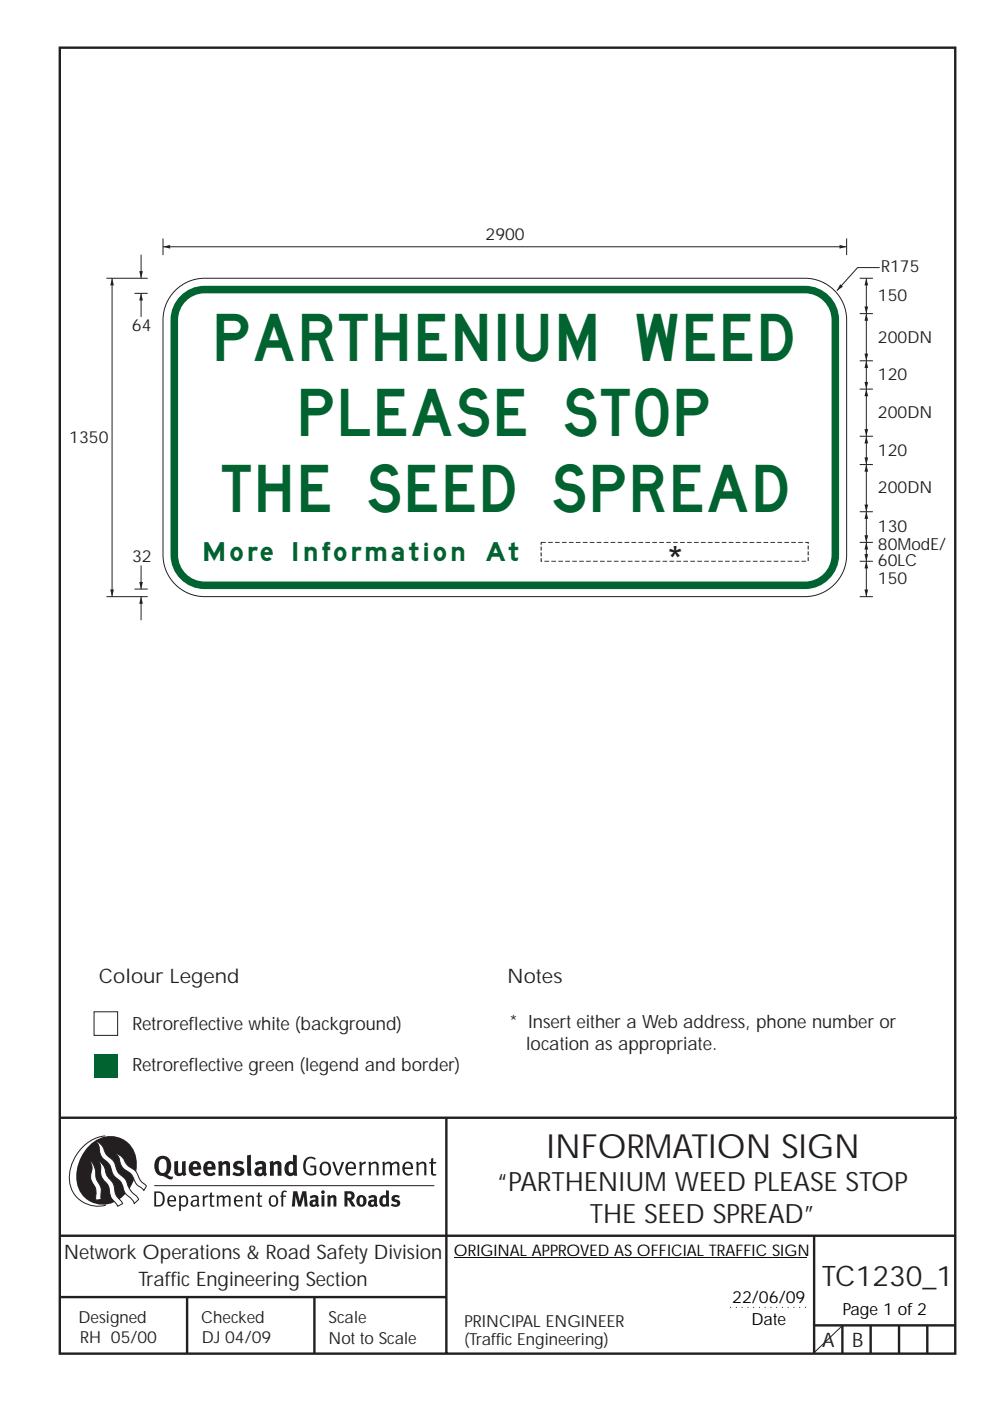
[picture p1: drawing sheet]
<svg xmlns="http://www.w3.org/2000/svg" width="210mm" height="297mm" viewBox="0 0 210 297" stroke-linecap="round" stroke-linejoin="round" font-family="sans-serif">
<g fill="none" stroke="#231f20" stroke-width=".51">
<path d="M12.7 10.1h189.9v276.9h-189.9zM12.7 237h190.3M94.7 236.9v50.1M12.7 262h190M12.7 275h82M39.7 275v12M66.7 275v12M172.7 262v25M172.7 281h30M178.7 281v6M184.7 281v6M190.7 281v6"/>
<path d="M196.7 281v6"/>
</g>
<path d="M96.3 266.6h74.7" fill="none" stroke="#000" stroke-width=".21"/>
<path d="M154.9 277.2h16.6" fill="none" stroke="#231f20" stroke-width=".21" stroke-dasharray=".2 1" stroke-linecap="butt"/>
<path d="M20 223.5h5v5h-5z" fill="#006330"/>
<path d="M20 214.5h5v5h-5z" fill="#fff"/>
<path d="M20 214.5h5v5h-5z" fill="none" stroke="#231f20" stroke-width=".21"/>
<g fill="#231f20">
<path d="M64.9 245.6a1.61 1.61 0 0 1 2.1 0l-.2 .3a1.17 1.17 0 0 0-1.4-.2 1.17 1.17 0 0 0-.6 1.3 1.42 1.42 0 0 0 1.2 1.9l.7-.2v-1.2h-.8l-.1-.4h1.3v1.8a1.82 1.82 0 0 1-2.2 0 1.82 1.82 0 0 1-.6-2.1l.2-.7z" fill-rule="evenodd"/>
<path d="M68.2 246.5a1.77 1.77 0 0 0 .4 2.7 1.39 1.39 0 0 0 1.4-.5 1.39 1.39 0 0 0 .2-1.5 1.19 1.19 0 0 0-2-.7zM68.5 246.8a.83 .83 0 0 1 1 .1 .83 .83 0 0 1 .2 .9 .75 .75 0 0 1-.6 1.1 .75 .75 0 0 1-.8-.8v-1z" fill-rule="evenodd"/>
<path d="M70.5 246.4l.4-.1 .8 2.4 .8-2.3h.5l-1.1 2.8h-.4z" fill-rule="evenodd"/>
<path d="M73.6 246.7a1.74 1.74 0 0 0 .5 2.5h.9l.5-.3-.2-.3a.89 .89 0 0 1-1.1 .2 .89 .89 0 0 1-.4-1h1.7a1.15 1.15 0 0 0-.5-1.3 1.15 1.15 0 0 0-1.4 .2zM73.9 246.8a.67 .67 0 0 1 .9-.1 .67 .67 0 0 1 .3 .8h-1.3z" fill-rule="evenodd"/>
<path d="M76.2 246.4l.4-.1 .1 .4 .5-.4h.4l-.1 .5a.61 .61 0 0 0-.8 .6v1.8h-.4z" fill-rule="evenodd"/>
<path d="M78.1 246.4l.4-.1 .2 .4a.89 .89 0 0 1 .9-.4 .89 .89 0 0 1 .7 .7v2.2h-.4v-2.2l-.1-.2-.4-.1-.7 .4v2.1h-.5z" fill-rule="evenodd"/>
<path d="M81.1 246.4l.4-.1 .1 .4a.83 .83 0 0 1 .8-.4 .83 .83 0 0 1 .7 .5 .86 .86 0 0 1 .9-.5 .86 .86 0 0 1 .7 .7v2.2h-.4l-.1-2.3a.5 .5 0 0 0-.8 0l-.3 .2v2.1h-.4v-2.2l-.4-.3-.7 .4v2.1h-.4z" fill-rule="evenodd"/>
<path d="M85.7 246.7a1.74 1.74 0 0 0 .5 2.5h.9l.4-.3-.1-.3a.89 .89 0 0 1-1.1 .2 .89 .89 0 0 1-.5-1h1.8a1.15 1.15 0 0 0-.5-1.3 1.15 1.15 0 0 0-1.4 .2zM86 246.8a.67 .67 0 0 1 .9-.1 .67 .67 0 0 1 .3 .8h-1.4z" fill-rule="evenodd"/>
<path d="M88.2 246.4l.5-.1 .1 .4a.89 .89 0 0 1 .9-.4 .89 .89 0 0 1 .7 .7v2.2h-.4v-2.2l-.1-.2-.3-.1-.8 .4v2.1h-.4z" fill-rule="evenodd"/>
<path d="M91.4 245.6l.5-.1v.9h.7l-.2 .3h-.6l.1 2.1 .1 .1h.5l.1 .3a.71 .71 0 0 1-1.2-.6v-1.9h-.3v-.3h.3z" fill-rule="evenodd"/>
<path d="M37 246.3l.8-.2v2a.46 .46 0 0 0 .2 .6 .46 .46 0 0 0 .6-.2v-2.2l.8-.2v2.4l.2 .5-.6 .4-.2-.3a1.03 1.03 0 0 1-1.2 .2 1.03 1.03 0 0 1-.6-1.1z" fill-rule="evenodd"/>
<path d="M40.4 246.6a1.64 1.64 0 0 0 0 2.2 1.64 1.64 0 0 0 2.3 .1l-.4-.4a.78 .78 0 0 1-.9 .3 .78 .78 0 0 1-.5-.8h1.8a1.37 1.37 0 0 0-.6-1.6 1.37 1.37 0 0 0-1.7 .2zM41 246.9a.48 .48 0 0 1 .7-.1 .48 .48 0 0 1 .1 .6h-.9z" fill-rule="evenodd"/>
<path d="M43.5 246.6a1.65 1.65 0 0 0-.2 1.9 1.65 1.65 0 0 0 1.9 .8l.5-.4-.3-.4a.78 .78 0 0 1-.9 .3 .78 .78 0 0 1-.5-.8h1.7a1.37 1.37 0 0 0-.5-1.6 1.37 1.37 0 0 0-1.7 .2zM44.1 246.9a.48 .48 0 0 1 .6-.1 .48 .48 0 0 1 .2 .6h-.9z" fill-rule="evenodd"/>
<path d="M46.2 246.3l.8-.2 .1 .4a.95 .95 0 0 1 1-.3 .95 .95 0 0 1 .7 .8v2.3h-.8v-2.3l-.3-.2-.5 .3v2.2h-.8z" fill-rule="evenodd"/>
<path d="M49.6 246.5a1.73 1.73 0 0 1 2.1-.1l-.2 .6-.6-.3a.42 .42 0 0 0-.6 .3l.2 .3a1.23 1.23 0 0 1 1.4 1 1.47 1.47 0 0 1-2.3 .9l-.3-.2 .3-.6 .7 .3a.47 .47 0 0 0 .7-.3 .87 .87 0 0 0-1-.5l-.4-.2-.1-.4z" fill-rule="evenodd"/>
<path d="M54 246.6l.4 .5 .3-.1a.62 .62 0 0 1 .9 0v.4a1.21 1.21 0 0 0-1.3 .3 1.21 1.21 0 0 0-.2 1.3 1.19 1.19 0 0 0 1.7 .1l.5 .3 .4-.5-.3-.3v-1.4a.96 .96 0 0 0-1.3-1zM55 248l.6-.1v.7a.43 .43 0 0 1-.7 .1 .43 .43 0 0 1 .1-.7z" fill-rule="evenodd"/>
<path d="M57.2 246.3l.7-.2 .1 .4a.95 .95 0 0 1 1-.3 .95 .95 0 0 1 .7 .8v2.3h-.8v-2.3l-.3-.2-.5 .3v2.2h-.8z" fill-rule="evenodd"/>
<path d="M62.1 244.8l.1 1.5a1.29 1.29 0 0 0-1.4 .2 1.29 1.29 0 0 0-.5 1.3 1.24 1.24 0 0 0 .5 1.3 1.24 1.24 0 0 0 1.5 0v.2h.8l-.1-4.3zM61.5 246.9l.4-.1 .3 .2v1.5l-.3 .1a.48 .48 0 0 1-.7-.4 1.52 1.52 0 0 1 .3-1.3z" fill-rule="evenodd"/>
<path d="M52.4 245l.8-.2 .2 4.5h-.8l-.1-.2z" fill-rule="evenodd"/>
</g>
<path d="M22.4 240.8a9 9 0 0 0-7.4 10.9 6.2 6.2 0 0 0 7.5 3.8M32.7 251.4h59.4" fill="none" stroke="#231f20" stroke-width=".21"/>
<path d="M19.1 242.7a5.7 5.7 0 0 1 6.5-1.4 5.7 5.7 0 0 1 3.4 5.7 8.6 8.6 0 0 1-6.2 8.3 5.7 5.7 0 0 1-6.6-7 9.9 9.9 0 0 1 2.9-5.6z" fill-rule="evenodd" fill="#231f20"/>
<path d="M24.4 244.5a3.1 3.1 0 0 1 2.3 2.2l.8 .7a3.2 3.2 0 0 1 2 2.4l.4 .6 1.2 1.1-.6 .9-.2-.3a3.5 3.5 0 0 1-1.9-2.1 3.8 3.8 0 0 0-2.1-2.2 3.5 3.5 0 0 1-1-2.2zM20.4 241.9a3.4 3.4 0 0 1 1.9 2.5l.7 .8a3.3 3.3 0 0 1 1.7 2.6 4.4 4.4 0 0 0 1.7 2l.3 .3a6.1 6.1 0 0 0 2.4 3.7l.3 .5-.9 .9a6.1 6.1 0 0 0-2-2.2l-.3-.8a3.6 3.6 0 0 0-1.9-2.8l-.6-1a3.6 3.6 0 0 0-1.9-2.8 3.7 3.7 0 0 1-.8-2.4zM21 246.1a3.4 3.4 0 0 1 1.5 2.7l.6 1a3.8 3.8 0 0 1 1.3 3.1l.4 .7 1.2 1.6-1 .6-.5-.8a3.2 3.2 0 0 1-1.3-2.8 4.3 4.3 0 0 0-1.4-2.2 4.7 4.7 0 0 1-.5-2.9zM19.2 246.1a5.1 5.1 0 0 1 1.2 3.7l.3 .7a3.1 3.1 0 0 1 .7 3l.1 .8-1.2 .2v-.8a3.5 3.5 0 0 0-.9-3.2 3.6 3.6 0 0 1 .1-2.6z" fill-rule="evenodd" fill="#fff"/>
<path d="M19.2 246.1a5.1 5.1 0 0 1 1.2 3.7l.3 .7a3.1 3.1 0 0 1 .7 3l.1 .8-1.2 .2v-.8a3.5 3.5 0 0 0-.9-3.2 3.6 3.6 0 0 1 .1-2.6zM20.4 241.9a3.4 3.4 0 0 1 1.9 2.5l.7 .8a3.3 3.3 0 0 1 1.7 2.6 4.4 4.4 0 0 0 1.7 2l.3 .3a6.1 6.1 0 0 0 2.4 3.7l.3 .5-.9 .9a6.1 6.1 0 0 0-2-2.2l-.3-.8a3.6 3.6 0 0 0-1.9-2.8l-.6-1a3.6 3.6 0 0 0-1.9-2.8 3.7 3.7 0 0 1-.8-2.4zM21 246.1a3.4 3.4 0 0 1 1.5 2.7l.6 1a3.8 3.8 0 0 1 1.3 3.1l.4 .7 1.2 1.6-1 .6-.5-.8a3.2 3.2 0 0 1-1.3-2.8 4.3 4.3 0 0 0-1.4-2.2 4.7 4.7 0 0 1-.5-2.9zM24.4 244.5a3.1 3.1 0 0 1 2.3 2.2l.8 .7a3.2 3.2 0 0 1 2 2.4l.4 .6 1.2 1.1-.6 .9-.2-.3a3.5 3.5 0 0 1-1.9-2.1 3.8 3.8 0 0 0-2.1-2.2 3.5 3.5 0 0 1-1-2.2z" fill="none" stroke="#231f20" stroke-width=".21"/>
<g fill="#231f20">
<path d="M33.3 245.5a2.51 2.51 0 0 0 .5 3.7l.7 .1a2.78 2.78 0 0 0 2 .7l.3-.6-.6 .1-.7-.4a2.56 2.56 0 0 0 0-3.8 1.83 1.83 0 0 0-2.2 .2zM34 245.9a.87 .87 0 0 1 1 0 .87 .87 0 0 1 .4 .9v.4a1.17 1.17 0 0 1-.9 1.5l-.3-.1a2.38 2.38 0 0 1-.2-2.7z" fill-rule="evenodd"/>
<path d="M33.1 252.9v2.6a1.12 1.12 0 0 0 1.2-.3 1.12 1.12 0 0 0 .2-1.2l-.1-.5-.3-.4zM32.7 252.6h1.1a1.67 1.67 0 0 1 1.1 1.6 1.67 1.67 0 0 1-1.2 1.6h-1zM36 253.9l-.1 .5h1.1a.55 .55 0 0 0-.3-.6 .55 .55 0 0 0-.7 .1zM35.8 253.7a.95 .95 0 0 1 1.1-.1 .95 .95 0 0 1 .4 1.1h-1.4a.72 .72 0 0 0 .4 .8 .72 .72 0 0 0 .9-.2l.1 .3a1.15 1.15 0 0 1-1.5 0 1.15 1.15 0 0 1-.3-1.5zM38.4 254.1v1.2a.7 .7 0 0 0 .9 .1 .7 .7 0 0 0 .2-.9 .61 .61 0 0 0-.4-.7 .61 .61 0 0 0-.7 .3zM38 253.5l.3-.1v.4a.95 .95 0 0 1 1.3-.2 .95 .95 0 0 1 .3 1.2 .92 .92 0 0 1-.5 .9 .92 .92 0 0 1-1-.1v1.1l-.4 .1zM40.9 254.8a.5 .5 0 0 0 .2 .8 .5 .5 0 0 0 .7-.4v-.6zM40.5 253.7a1 1 0 0 1 1.7 .3v1.4l.2 .2-.2 .3-.4-.3a.78 .78 0 0 1-1.3-.1 .78 .78 0 0 1 .8-1.1h.5a.58 .58 0 0 0-.3-.7 .58 .58 0 0 0-.7 .2zM42.9 253.5l.4-.1 .1 .4 .3-.3 .5-.1-.2 .4a.52 .52 0 0 0-.6 .6v1.4h-.4zM44.6 252.9l.4-.1-.1 .7h.6l-.1 .3h-.5v1.5a.35 .35 0 0 0 .5 .3l.1 .2a.57 .57 0 0 1-.6 .1 .57 .57 0 0 1-.3-.5v-1.6h-.3v-.3h.3zM45.9 253.5l.4-.1 .1 .4 .2-.2a.64 .64 0 0 1 1 .2 .7 .7 0 0 1 .7-.4 .7 .7 0 0 1 .6 .7v1.7h-.4v-1.7l-.3-.4-.6 .4v1.7h-.3v-1.6a.38 .38 0 0 0-.3-.5 .38 .38 0 0 0-.5 .2l-.1 .2v1.7h-.4zM50.2 253.9l-.2 .5h1.1a.55 .55 0 0 0-.2-.6 .55 .55 0 0 0-.7 .1zM49.9 253.7a.95 .95 0 0 1 1.2-.1 .95 .95 0 0 1 .4 1.1h-1.5a.72 .72 0 0 0 .4 .8 .72 .72 0 0 0 .9-.2l.1 .3a1.15 1.15 0 0 1-1.5 0 1.15 1.15 0 0 1-.2-1.5zM52.1 253.5l.3-.1 .1 .4a.72 .72 0 0 1 .8-.4 .72 .72 0 0 1 .6 .6v1.8h-.4v-1.6a.45 .45 0 0 0-.3-.5 .45 .45 0 0 0-.6 .2l-.1 .2v1.7h-.4zM54.7 252.9l.4-.1v.7h.5l-.1 .3h-.4v1.5a.35 .35 0 0 0 .5 .3v.2a.57 .57 0 0 1-.6 .1 .57 .57 0 0 1-.3-.5v-1.6h-.3v-.3h.3zM57.6 253.9l-.2 .7a.65 .65 0 0 0 .2 .8 .65 .65 0 0 0 .9-.2l.1-.1a.93 .93 0 0 0-.8-1.4zM57.3 253.7a1.12 1.12 0 0 1 1.4 .1 1.12 1.12 0 0 1 .2 1.4 1.01 1.01 0 0 1-1.2 .6 1.01 1.01 0 0 1-.7-1.2zM59.9 252.6l.5-.2 .5 .2-.2 .2-.3-.1-.3 .2v.6h.6l-.1 .3h-.5v2h-.4v-2h-.2v-.3h.2zM62.2 252.6l-.3 3.2h.6l.2-2.3 .6 2.3h.5l.7-2.3 .1 2.3h.7l-.3-3.2h-.9l-.5 2.1-.6-2.1zM65.7 253.7l.2 .4a.51 .51 0 0 1 .6-.3 .51 .51 0 0 1 .4 .4v.1a.88 .88 0 0 0-1.1 .4 .88 .88 0 0 0 .2 1.1 .9 .9 0 0 0 1.1-.2l.3 .3 .3-.4-.2-.2v-1.1a.87 .87 0 0 0-.5-.8 .87 .87 0 0 0-.9 .1zM66.4 254.8h.5v.5l-.2 .1h-.2l-.2-.1zM68.2 253.5v2.3h.6v-2.4zM68.1 252.8a.4 .4 0 0 0 .8 0 .4 .4 0 0 0-.8 0zM69.4 253.5l.1 2.3h.6v-1.7a.33 .33 0 0 1 .4-.2 .33 .33 0 0 1 .2 .4v1.5h.7v-1.7a.75 .75 0 0 0-.6-.7 .75 .75 0 0 0-.8 .3l-.1-.3zM73.1 252.6v3.2h.6v-1.3l.3 .2 .6 1.1h.8l-.9-1.4a.94 .94 0 0 0 .7-1 .94 .94 0 0 0-.9-.8zM73.7 253.1a.51 .51 0 0 1 .7 .1 .51 .51 0 0 1-.2 .7l-.5 .1zM75.9 253.7a1.19 1.19 0 0 0-.1 1.7 1.19 1.19 0 0 0 1.7 0 1.19 1.19 0 0 0 0-1.6 1.19 1.19 0 0 0-1.6-.1zM76.5 253.9l.2-.1a.99 .99 0 0 1 0 1.6 1.06 1.06 0 0 1-.2-1.5zM78.1 253.7l.3 .4a.51 .51 0 0 1 .5-.3 .51 .51 0 0 1 .4 .4v.1a.88 .88 0 0 0-1.1 .4 .88 .88 0 0 0 .2 1.1 .9 .9 0 0 0 1.1-.2l.3 .3 .4-.4-.2-.2v-1.1a.87 .87 0 0 0-.5-.8 .87 .87 0 0 0-1 .1zM78.8 254.8h.5v.5l-.1 .1h-.3l-.2-.1zM81.9 252.4v1.1a1.2 1.2 0 0 0-1.4 .6 1.2 1.2 0 0 0 .2 1.4l.5 .3 .8-.1v.1h.6l-.1-3.4zM81.4 253.9l.5 .1-.1 1.2a.46 .46 0 0 1-.6 0 .46 .46 0 0 1-.1-.5zM83.3 253.6a.79 .79 0 0 0-.2 .9 .79 .79 0 0 0 .9 .4 .33 .33 0 0 1 .1 .5 .33 .33 0 0 1-.5 0l-.5-.2-.2 .4a1.15 1.15 0 0 0 1.2 .3 1.15 1.15 0 0 0 .8-1 1.49 1.49 0 0 0-1.2-.8 .4 .4 0 0 1 .3-.3 .4 .4 0 0 1 .4 .1l.2 .1 .2-.4a1.47 1.47 0 0 0-1.5 0z" fill-rule="evenodd"/>
</g>
<path d="M37.2 61.6a8.8 8.8 0 0 1 6.2-2.6h127.3a8.9 8.9 0 0 1 8.9 8.8v49.9a8.9 8.9 0 0 1-8.9 8.8h-127.3a8.9 8.9 0 0 1-8.8-8.8v-49.9a8.8 8.8 0 0 1 2.6-6.2zM178.5 281.2l-5.8 5.5" fill="none" stroke="#231f20" stroke-width=".21"/>
<path d="M38.7 62.4a7.2 7.2 0 0 1 4.7-1.8h127.3a7.2 7.2 0 0 1 7.3 7.2v49.9a7.2 7.2 0 0 1-7.3 7.2h-127.3a7.2 7.2 0 0 1-7.2-7.2v-49.9a7.2 7.2 0 0 1 2.5-5.4z" fill-rule="evenodd" fill="#006330"/>
<path d="M39.4 63.8a5.6 5.6 0 0 1 4-1.6h127.3a5.6 5.6 0 0 1 5.7 5.6v49.9a5.6 5.6 0 0 1-5.7 5.6h-127.3a5.6 5.6 0 0 1-5.6-5.6v-49.9a5.6 5.6 0 0 1 1.6-4z" fill-rule="evenodd" fill="#fff"/>
<path d="M34.6 52.3h145" fill="none" stroke="#231f20" stroke-width=".21"/>
<g fill="#231f20">
<path d="M178.1 51.9l1.5 .4-1.5 .4z"/>
<path d="M34.6 52.3l1.5-.4v.8z"/>
</g>
<path d="M114.8 115h56.6v4h-56.6z" fill="none" stroke="#231f20" stroke-width=".21" stroke-dasharray=".9 .4" stroke-linecap="butt"/>
<path d="M34.6 50.6v3.5M179.6 50.6v3.5M29.9 126.5v5" fill="none" stroke="#231f20" stroke-width=".21"/>
<path d="M29.9 126.5l.4 1.5h-.8z" fill="#231f20"/>
<path d="M22.6 59h8.7M186.6 56.7h-4.7l-4.4 4.9M22.6 126.5h8.7" fill="none" stroke="#231f20" stroke-width=".21"/>
<path d="M178.2 60.3l.6 .5-1.3 .8z" fill="#231f20"/>
<path d="M23.8 59v67.5" fill="none" stroke="#231f20" stroke-width=".21"/>
<g fill="#231f20">
<path d="M23.8 59l.4 1.5h-.8z"/>
<path d="M23.4 125h.8l-.4 1.5z"/>
</g>
<path d="M183.7 119v7.5" fill="none" stroke="#231f20" stroke-width=".21"/>
<g fill="#231f20">
<path d="M183.7 119l.4 1.5h-.7z"/>
<path d="M183.4 125h.7l-.4 1.5z"/>
</g>
<path d="M29.9 119.9v5M182.3 119h2.8M28.5 124.9h2.8M182.3 126.5h2.8" fill="none" stroke="#231f20" stroke-width=".21"/>
<path d="M29.5 123.4h.8l-.4 1.5z" fill="#231f20"/>
<path d="M29.9 62.2v5" fill="none" stroke="#231f20" stroke-width=".21"/>
<path d="M29.9 62.2l.4 1.5h-.8z" fill="#231f20"/>
<path d="M29.9 54v5M28.5 62.2h2.8" fill="none" stroke="#231f20" stroke-width=".21"/>
<path d="M29.5 57.5h.8l-.4 1.5z" fill="#231f20"/>
<path d="M183.7 115v4" fill="none" stroke="#231f20" stroke-width=".21"/>
<g fill="#231f20">
<path d="M183.7 115l.4 1.5h-.7z"/>
<path d="M183.4 117.5h.7l-.4 1.5z"/>
</g>
<path d="M182.3 76.5h2.8M183.7 66.5v10M182.3 115h2.8" fill="none" stroke="#231f20" stroke-width=".21"/>
<g fill="#231f20">
<path d="M183.7 66.5l.4 1.5h-.7z"/>
<path d="M183.4 75h.7l-.4 1.5z"/>
</g>
<path d="M183.7 59v7.5" fill="none" stroke="#231f20" stroke-width=".21"/>
<g fill="#231f20">
<path d="M183.7 59l.4 1.5h-.7z"/>
<path d="M183.4 65h.7l-.4 1.5z"/>
</g>
<path d="M182.3 59h2.8M182.3 66.5h2.8M183.7 76.5v6" fill="none" stroke="#231f20" stroke-width=".21"/>
<g fill="#231f20">
<path d="M183.7 76.5l.4 1.5h-.7z"/>
<path d="M183.4 81h.7l-.4 1.5z"/>
</g>
<path d="M183.7 108.5v6.5" fill="none" stroke="#231f20" stroke-width=".21"/>
<g fill="#231f20">
<path d="M183.7 108.5l.4 1.5h-.7z"/>
<path d="M183.4 113.5h.7l-.4 1.5z"/>
</g>
<path d="M183.7 98.5v10M182.3 108.5h2.8" fill="none" stroke="#231f20" stroke-width=".21"/>
<g fill="#231f20">
<path d="M183.7 98.5l.4 1.5h-.7z"/>
<path d="M183.4 107h.7l-.4 1.5z"/>
</g>
<path d="M182.3 98.5h2.8M182.3 92.5h2.8M183.7 82.5v10" fill="none" stroke="#231f20" stroke-width=".21"/>
<g fill="#231f20">
<path d="M183.7 82.5l.4 1.5h-.7z"/>
<path d="M183.4 91h.7l-.4 1.5z"/>
</g>
<path d="M182.3 82.5h2.8M183.7 92.5v6" fill="none" stroke="#231f20" stroke-width=".21"/>
<g fill="#231f20">
<path d="M183.7 92.5l.4 1.5h-.7z"/>
<path d="M183.4 97h.7l-.4 1.5z"/>
</g>
<g font-size="10" fill="#006330">
<text x="46" y="76.5">PARTHENIUM WEED</text>
<text x="63.8" y="92.5">PLEASE STOP</text>
<text x="47.1" y="108.5">THE SEED SPREAD</text>
</g>
<text font-size="7.9" fill="#231f20" x="141.7" y="121.4">*</text>
<text font-size="7.1" fill="#231f20" x="115.9" y="245.5">INFORMATION SIGN</text>
<text font-size="6" fill="#231f20" x="174.3" y="272.8">TC1230_1</text>
<g font-size="5.6" fill="#231f20">
<text x="105.4" y="252.5">“PARTHENIUM WEED PLEASE STOP</text>
<text x="125.1" y="259.2">THE SEED SPREAD”</text>
</g>
<g font-size="4.2" fill="#231f20">
<text x="21" y="208.5">Colour Legend</text>
<text x="107.5" y="208.5">Notes</text>
<text x="13.5" y="267">Network Operations &amp; Road Safety Division</text>
<text x="29.4" y="272.6">Traffic Engineering Section</text>
<text x="174.4" y="285.6">A</text>
<text x="180.7" y="285.6">B</text>
</g>
<g font-size="4" fill="#006330">
<text x="43.4" y="119">More</text>
<text x="62.2" y="119">Information</text>
<text x="103.1" y="119">At</text>
</g>
<g font-size="3.9" fill="#231f20">
<text x="28.1" y="218.4">Retroreflective white (background)</text>
<text x="108.1" y="218.1">* Insert either a Web address, phone number or</text>
<text x="28.1" y="227.1">Retroreflective green (legend and border)</text>
<text x="111.6" y="222.7">location as appropriate.</text>
</g>
<g font-size="3.6">
<text x="155.3" y="276.2">22/06/09</text>
<text x="159.4" y="281">Date</text>
<text x="178.8" y="278.9">Page 1 of 2</text>
</g>
<g font-size="3.5" fill="#231f20">
<text x="103" y="50.9">2900</text>
<text x="186.9" y="57.7">R175</text>
<text x="186.2" y="63.9">150</text>
<text x="28" y="70.2">64</text>
<text x="186.2" y="72.6">200DN</text>
<text x="186.2" y="80.6">120</text>
<text x="186.2" y="88.6">200DN</text>
<text x="14.7" y="94">1350</text>
<text x="186.2" y="96.6">120</text>
<text x="186.2" y="104.6">200DN</text>
<text x="186.2" y="112.9">130</text>
<text x="28" y="119.2">32</text>
<text x="186.2" y="116.7">80ModE/</text>
<text x="186.2" y="123.9">150</text>
<text x="186.2" y="120.1">60LC</text>
<text x="16.7" y="280.4">Designed</text>
<text x="42.7" y="280.4">Checked</text>
<text x="69.7" y="280.4">Scale</text>
<text x="98.5" y="281.4">PRINCIPAL ENGINEER</text>
<text x="17" y="284.8">RH 05/00</text>
<text x="42.8" y="284.8">DJ 04/09</text>
<text x="69.7" y="285">Not to Scale</text>
<text x="98.5" y="285.1">(Traffic Engineering)</text>
</g>
<text font-size="3.4" x="96.3" y="266.3">ORIGINAL APPROVED AS OFFICIAL TRAFFIC SIGN</text>
</svg>
